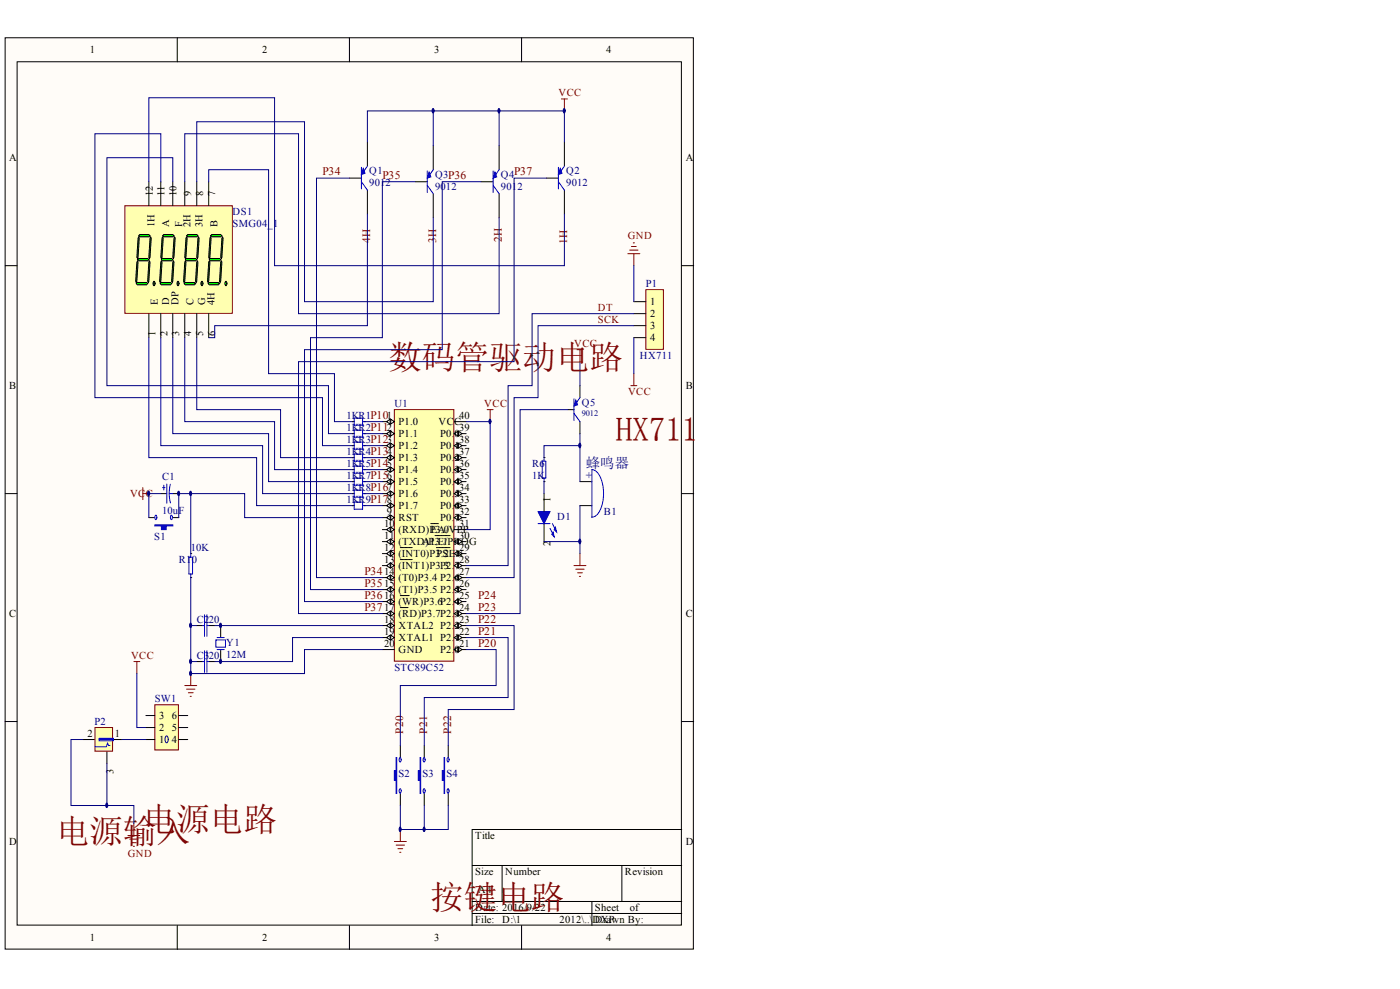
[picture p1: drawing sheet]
<svg xmlns="http://www.w3.org/2000/svg" width="288mm" height="203mm" viewBox="0 0 288 203" stroke-linecap="round" stroke-linejoin="round" font-family="sans-serif">
<g fill="#fffcf8" stroke="#000" stroke-width=".21">
<path d="M1.1 7.8h141.5v187.2h-141.5z"/>
<path d="M3.5 12.7h136.6v177.4h-136.6z"/>
</g>
<g fill="none" stroke="#000" stroke-width=".21">
<path d="M36.5 7.8v4.9M71.8 7.8v4.9M107.2 7.8v4.9M71.8 36.6h2.5M75.5 29.2v4.9M75.5 39.1v4.9M85.4 37.3h2.5M89.1 29.9v5M89.1 39.8v4.9M98.9 37.3h2.5M102.6 29.9v5M102.6 39.8v4.9"/>
<path d="M112.4 36.6h2.4M116 29.2v4.9M116 39.1v4.9M1.1 54.6h2.4M140.2 54.6h2.4M1.1 101.4h2.4M140.2 101.4h2.4M1.1 148.2h2.4M140.2 148.2h2.4M97.1 177.8h43.1M103.2 177.8v7.4M127.9 177.8v7.4"/>
<path d="M140.2 170.4h-43.1v19.7M36.5 190.1v5M71.8 190.1v5M97.1 185.2h43.1M97.1 187.7h43.1M107.2 190.1v5M121.7 185.2v4.9"/>
</g>
<path d="M74.3 34.4v4.4M74.3 37.3l1.2 1.8M75.5 34.1l-.8 1.3M87.9 35.1v4.5M87.9 38.1l1.2 1.7M89.1 34.9l-.9 1.2M101.4 35.1v4.5M101.4 38.1l1.2 1.7M102.6 34.9l-.8 1.2M114.8 34.4v4.4M114.8 37.3l1.2 1.8M116 34.1l-.8 1.3" fill="none" stroke="#00f" stroke-width=".21"/>
<g fill="#00f" stroke="#00f" stroke-width=".21">
<path d="M74.7 34.6l.4 1-.8 .3z"/>
<path d="M88.2 35.4l.4 1-.7 .2z"/>
<path d="M101.8 35.4l.3 1-.7 .2z"/>
<path d="M115.2 34.6l.4 1-.8 .3z"/>
</g>
<path d="M115.4 20.3h1.3M116 20.3v2.5" fill="none" stroke="#800000" stroke-width=".21"/>
<path d="M81.1 84.2h12.2v51.7h-12.2z" fill="#ffffb0" stroke="#800000" stroke-width=".21"/>
<path d="M78.6 86.6h2.5" fill="none" stroke="#000" stroke-width=".21"/>
<g fill="#fffcf8" stroke="#000" stroke-width=".21">
<path d="M80.3 86.1l.8 .5-.8 .5z"/>
<path d="M79.5 86.6l.7-.5v1z"/>
</g>
<path d="M78.6 89.1h2.5" fill="none" stroke="#000" stroke-width=".21"/>
<g fill="#fffcf8" stroke="#000" stroke-width=".21">
<path d="M80.3 88.6l.8 .5-.8 .5z"/>
<path d="M79.5 89.1l.7-.5v1z"/>
</g>
<path d="M78.6 91.6h2.5" fill="none" stroke="#000" stroke-width=".21"/>
<g fill="#fffcf8" stroke="#000" stroke-width=".21">
<path d="M80.3 91.1l.8 .5-.8 .5z"/>
<path d="M79.5 91.6l.7-.5v1z"/>
</g>
<path d="M78.6 94h2.5" fill="none" stroke="#000" stroke-width=".21"/>
<g fill="#fffcf8" stroke="#000" stroke-width=".21">
<path d="M80.3 93.5l.8 .5-.8 .5z"/>
<path d="M79.5 94l.7-.5v1z"/>
</g>
<path d="M78.6 96.5h2.5" fill="none" stroke="#000" stroke-width=".21"/>
<g fill="#fffcf8" stroke="#000" stroke-width=".21">
<path d="M80.3 96l.8 .5-.8 .5z"/>
<path d="M79.5 96.5l.7-.5v1z"/>
</g>
<path d="M78.6 99h2.5" fill="none" stroke="#000" stroke-width=".21"/>
<g fill="#fffcf8" stroke="#000" stroke-width=".21">
<path d="M80.3 98.5l.8 .5-.8 .4z"/>
<path d="M79.5 99l.7-.5v.9z"/>
</g>
<path d="M78.6 101.4h2.5" fill="none" stroke="#000" stroke-width=".21"/>
<g fill="#fffcf8" stroke="#000" stroke-width=".21">
<path d="M80.3 100.9l.8 .5-.8 .5z"/>
<path d="M79.5 101.4l.7-.5v1z"/>
</g>
<path d="M78.6 103.9h2.5" fill="none" stroke="#000" stroke-width=".21"/>
<g fill="#fffcf8" stroke="#000" stroke-width=".21">
<path d="M80.3 103.4l.8 .5-.8 .5z"/>
<path d="M79.5 103.9l.7-.5v1z"/>
</g>
<path d="M78.6 106.3h2.5" fill="none" stroke="#000" stroke-width=".21"/>
<g fill="#fffcf8" stroke="#000" stroke-width=".21">
<path d="M80.3 105.9l.8 .4-.8 .5z"/>
<path d="M79.5 106.3l.7-.4v.9z"/>
</g>
<path d="M78.6 108.8h2.5" fill="none" stroke="#000" stroke-width=".21"/>
<g fill="#fffcf8" stroke="#000" stroke-width=".21">
<path d="M80.3 108.3l.8 .5-.8 .5z"/>
<path d="M79.5 108.8l.7-.5v1z"/>
</g>
<path d="M78.6 111.3h2.5" fill="none" stroke="#000" stroke-width=".21"/>
<g fill="#fffcf8" stroke="#000" stroke-width=".21">
<path d="M80.3 110.8l.8 .5-.8 .5z"/>
<path d="M79.5 111.3l.7-.5v1z"/>
</g>
<path d="M78.6 113.7h2.5" fill="none" stroke="#000" stroke-width=".21"/>
<g fill="#fffcf8" stroke="#000" stroke-width=".21">
<path d="M80.3 113.2l.8 .5-.8 .5z"/>
<path d="M79.5 113.7l.7-.5v1z"/>
</g>
<path d="M78.6 116.2h2.5M82.3 112.5h2.5" fill="none" stroke="#000" stroke-width=".21"/>
<g fill="#fffcf8" stroke="#000" stroke-width=".21">
<path d="M80.3 115.7l.8 .5-.8 .5z"/>
<path d="M79.5 116.2l.7-.5v1z"/>
</g>
<path d="M78.6 118.7h2.5M82.3 115h2.5" fill="none" stroke="#000" stroke-width=".21"/>
<g fill="#fffcf8" stroke="#000" stroke-width=".21">
<path d="M80.3 118.2l.8 .5-.8 .5z"/>
<path d="M79.5 118.7l.7-.5v1z"/>
</g>
<path d="M78.6 121.1h2.5" fill="none" stroke="#000" stroke-width=".21"/>
<g fill="#fffcf8" stroke="#000" stroke-width=".21">
<path d="M80.3 120.6l.8 .5-.8 .5z"/>
<path d="M79.5 121.1l.7-.5v1z"/>
</g>
<path d="M78.6 123.6h2.5" fill="none" stroke="#000" stroke-width=".21"/>
<g fill="#fffcf8" stroke="#000" stroke-width=".21">
<path d="M80.3 123.1l.8 .5-.8 .5z"/>
<path d="M79.5 123.6l.7-.5v1z"/>
</g>
<path d="M78.6 126.1h2.5M82.3 122.4h1.8" fill="none" stroke="#000" stroke-width=".21"/>
<g fill="#fffcf8" stroke="#000" stroke-width=".21">
<path d="M80.3 125.6l.8 .5-.8 .5z"/>
<path d="M79.5 126.1l.7-.5v1z"/>
</g>
<path d="M78.6 128.5h2.5M82.3 124.8h1.6" fill="none" stroke="#000" stroke-width=".21"/>
<g fill="#fffcf8" stroke="#000" stroke-width=".21">
<path d="M80.3 128l.8 .5-.8 .5z"/>
<path d="M79.5 128.5l.7-.5v1z"/>
</g>
<path d="M78.6 131h2.5" fill="none" stroke="#000" stroke-width=".21"/>
<g fill="#fffcf8" stroke="#000" stroke-width=".21">
<path d="M80.3 130.5l.8 .5-.8 .5z"/>
<path d="M79.5 131l.7-.5v1z"/>
</g>
<path d="M78.6 133.5h2.5M93.4 133.5h2.5" fill="none" stroke="#000" stroke-width=".21"/>
<g fill="#fffcf8" stroke="#000" stroke-width=".21">
<path d="M93.4 133.5l.7-.5v1z"/>
<path d="M94.3 133l.7 .5-.7 .5z"/>
</g>
<path d="M93.4 131h2.5" fill="none" stroke="#000" stroke-width=".21"/>
<g fill="#fffcf8" stroke="#000" stroke-width=".21">
<path d="M93.4 131l.7-.5v1z"/>
<path d="M94.3 130.5l.7 .5-.7 .5z"/>
</g>
<path d="M93.4 128.5h2.5" fill="none" stroke="#000" stroke-width=".21"/>
<g fill="#fffcf8" stroke="#000" stroke-width=".21">
<path d="M93.4 128.5l.7-.5v1z"/>
<path d="M94.3 128l.7 .5-.7 .5z"/>
</g>
<path d="M93.4 126.1h2.5" fill="none" stroke="#000" stroke-width=".21"/>
<g fill="#fffcf8" stroke="#000" stroke-width=".21">
<path d="M93.4 126.1l.7-.5v1z"/>
<path d="M94.3 125.6l.7 .5-.7 .5z"/>
</g>
<path d="M93.4 123.6h2.5" fill="none" stroke="#000" stroke-width=".21"/>
<g fill="#fffcf8" stroke="#000" stroke-width=".21">
<path d="M93.4 123.6l.7-.5v1z"/>
<path d="M94.3 123.1l.7 .5-.7 .5z"/>
</g>
<path d="M93.4 121.1h2.5" fill="none" stroke="#000" stroke-width=".21"/>
<g fill="#fffcf8" stroke="#000" stroke-width=".21">
<path d="M93.4 121.1l.7-.5v1z"/>
<path d="M94.3 120.6l.7 .5-.7 .5z"/>
</g>
<path d="M93.4 118.7h2.5" fill="none" stroke="#000" stroke-width=".21"/>
<g fill="#fffcf8" stroke="#000" stroke-width=".21">
<path d="M93.4 118.7l.7-.5v1z"/>
<path d="M94.3 118.2l.7 .5-.7 .5z"/>
</g>
<path d="M93.4 116.2h2.5" fill="none" stroke="#000" stroke-width=".21"/>
<g fill="#fffcf8" stroke="#000" stroke-width=".21">
<path d="M93.4 116.2l.7-.5v1z"/>
<path d="M94.3 115.7l.7 .5-.7 .5z"/>
</g>
<path d="M93.4 113.7h2.5" fill="none" stroke="#000" stroke-width=".21"/>
<g fill="#fffcf8" stroke="#000" stroke-width=".21">
<path d="M93.4 113.7l.7-.5v1z"/>
<path d="M94.3 113.2l.7 .5-.7 .5z"/>
</g>
<path d="M89.7 112.5h2.8M93.4 111.3h2.5" fill="none" stroke="#000" stroke-width=".21"/>
<g fill="#fffcf8" stroke="#000" stroke-width=".21">
<path d="M93.4 111.3l.7-.5v1z"/>
<path d="M94.3 110.8l.7 .5-.7 .5z"/>
</g>
<path d="M88.6 107.6h1.5M89.4 110h3.1M93.4 108.8h2.5M93.4 106.3h2.5" fill="none" stroke="#000" stroke-width=".21"/>
<g fill="#fffcf8" stroke="#000" stroke-width=".21">
<path d="M93.4 106.3l.7-.4v.9z"/>
<path d="M94.3 105.9l.7 .4-.7 .5z"/>
</g>
<path d="M93.4 103.9h2.5" fill="none" stroke="#000" stroke-width=".21"/>
<g fill="#fffcf8" stroke="#000" stroke-width=".21">
<path d="M93.4 103.9l.7-.5v1z"/>
<path d="M94.3 103.4l.7 .5-.7 .5z"/>
</g>
<path d="M93.4 101.4h2.5" fill="none" stroke="#000" stroke-width=".21"/>
<g fill="#fffcf8" stroke="#000" stroke-width=".21">
<path d="M93.4 101.4l.7-.5v1z"/>
<path d="M94.3 100.9l.7 .5-.7 .5z"/>
</g>
<path d="M93.4 99h2.5" fill="none" stroke="#000" stroke-width=".21"/>
<g fill="#fffcf8" stroke="#000" stroke-width=".21">
<path d="M93.4 99l.7-.5v.9z"/>
<path d="M94.3 98.5l.7 .5-.7 .4z"/>
</g>
<path d="M93.4 96.5h2.5" fill="none" stroke="#000" stroke-width=".21"/>
<g fill="#fffcf8" stroke="#000" stroke-width=".21">
<path d="M93.4 96.5l.7-.5v1z"/>
<path d="M94.3 96l.7 .5-.7 .5z"/>
</g>
<path d="M93.4 94h2.5" fill="none" stroke="#000" stroke-width=".21"/>
<g fill="#fffcf8" stroke="#000" stroke-width=".21">
<path d="M93.4 94l.7-.5v1z"/>
<path d="M94.3 93.5l.7 .5-.7 .5z"/>
</g>
<path d="M93.4 91.6h2.5" fill="none" stroke="#000" stroke-width=".21"/>
<g fill="#fffcf8" stroke="#000" stroke-width=".21">
<path d="M93.4 91.6l.7-.5v1z"/>
<path d="M94.3 91.1l.7 .5-.7 .5z"/>
</g>
<path d="M93.4 89.1h2.5" fill="none" stroke="#000" stroke-width=".21"/>
<g fill="#fffcf8" stroke="#000" stroke-width=".21">
<path d="M93.4 89.1l.7-.5v1z"/>
<path d="M94.3 88.6l.7 .5-.7 .5z"/>
</g>
<g fill="none" stroke="#000" stroke-width=".21">
<path d="M119.3 79.2v2.5M93.4 86.6h2.5M116.8 84.2h1.2M119.3 99h2.4M119.3 86.6v2.5M30.6 106.3h1.2M33.1 101.4h1.2M35.5 101.4h1.3M35.5 106.3h1.3M39.2 118.7h.1M39.2 113.7h.1M119.3 103.9h2.4"/>
<path d="M40.5 128.5h1.2M40.5 135.9h1.2M42.9 128.5h1.2M42.9 135.9h1.2M45.4 128.5v2.5M45.4 133.5v2.4M82.3 153.2v2.4M87.2 153.2v2.4M92.2 153.2v2.4M82.3 163v2.5M87.2 163v2.5M92.2 163v2.5"/>
</g>
<g fill="none" stroke="#00f" stroke-width=".21">
<path d="M33.7 99.7v1M34.3 99.4v4M35 99.5l-.2 1.9M118 81.9v4.5M118 84.9l1.3 1.7M119.3 81.7l-.9 1.2M31.9 105.9a.4 .4 0 0 1 .4 .4 .4 .4 0 0 1-.4 .4l-.1-.4zM33.4 100.2h.5M34.8 101.4h.7M34.8 101.4l.2 1.9M35.1 105.9a.4 .4 0 0 1 .4 .4 .4 .4 0 0 1-.4 .4l-.1-.4zM38.9 114.5h.7v3.4h-.7z"/>
<path d="M39.2 113.7v.8M39.2 117.9v.8M121.7 106.3a3.3 3.3 0 0 0 2.2-3.1 7.4 7.4 0 0 0-1.3-6.3l-.9-.4v9.8M41.7 128.5h.4M41.7 135.9h.4M42.1 126.3v4.4M42.1 133.7v4.4M42.5 128.5h.4M42.5 126.3v4.4M42.5 133.7v4.4M42.5 135.9h.4M44.4 131.5h2v1.5h-2z"/>
<path d="M44.6 131h1.5M44.6 133.5h1.5M82.2 155.7a.4 .4 0 0 1 .3 .4 .4 .4 0 0 1-.3 .4l-.1-.4zM87.1 155.7a.4 .4 0 0 1 .3 .4 .4 .4 0 0 1-.3 .4l-.1-.4zM92 155.7a.4 .4 0 0 1 .3 .4 .4 .4 0 0 1-.3 .4l-.1-.4zM82.2 162.1a.4 .4 0 0 1 .3 .4 .4 .4 0 0 1-.3 .4l-.1-.4zM87.1 162.1a.4 .4 0 0 1 .3 .4 .4 .4 0 0 1-.3 .4l-.1-.4zM92 162.1a.4 .4 0 0 1 .3 .4 .4 .4 0 0 1-.3 .4l-.1-.4z"/>
</g>
<path d="M119.3 74.3v4.9M95.9 86.6h4.9v22.2h-4.9M119.3 89.1v9.9M33.1 101.4h-2.5v4.9M119.3 103.9v9.8M39.2 135.9h1.3" fill="none" stroke="#000080" stroke-width=".21"/>
<g fill="none" stroke="#800000" stroke-width=".21">
<path d="M118.6 71.8h1.3M119.3 71.8v2.5M100.2 84.2h1.2M100.8 84.2v2.4M29.4 100.2v2.5M29.4 101.4h1.2M118 116.2h2.5M118.4 116.9h1.7M118.8 117.7h.9M119.1 118.4h.3M119.3 113.7v2.5M39.2 138.4v2.5"/>
<path d="M38 140.9h2.5M38.4 141.6h1.7M38.7 142.3h1M39.1 143.1h.2M81.1 172.9h2.4M81.5 173.6h1.7M81.8 174.4h1M82.2 175.1h.2M82.3 170.4v2.5"/>
</g>
<g fill="#00f" stroke="#00f" stroke-width=".21">
<path d="M118.4 82.2l.4 1-.8 .2z"/>
<path d="M31.8 107.8h3.7v.3h-1.3v.7h-1v-.7h-1.4z" fill-rule="evenodd"/>
<path d="M91.3 155.6h.1v7.4h-.1v-2.7h-.4v-1.9h.4z" fill-rule="evenodd"/>
<path d="M86.4 155.6h.1v7.4h-.1v-2.7h-.4v-1.9h.4z" fill-rule="evenodd"/>
<path d="M81.5 155.6h.1v7.4h-.1v-2.7h-.4v-1.9h.4z" fill-rule="evenodd"/>
</g>
<path d="M25.7 42.3h22.1v22.1h-22.1z" fill="#ffffb0" stroke="#800000" stroke-width=".21"/>
<g fill="#0f0" stroke="#000" stroke-width=".21">
<path d="M31.6 57.9a.4 .4 0 0 1 .3 .3 .4 .4 0 0 1-.3 .4l-.1-.4z"/>
<path d="M36.5 57.9a.4 .4 0 0 1 .3 .3 .4 .4 0 0 1-.3 .4l-.1-.4z"/>
<path d="M41.4 57.9a.4 .4 0 0 1 .3 .3 .4 .4 0 0 1-.3 .4l-.1-.4z"/>
<path d="M46.3 57.9a.4 .4 0 0 1 .4 .3 .4 .4 0 0 1-.4 .4l-.1-.4z"/>
</g>
<g fill="#0f0" stroke="#000" stroke-width=".21">
<path d="M28.3 58h1.8l.3 .3-.3 .2h-1.8l-.3-.2z" fill-rule="evenodd"/>
<path d="M28.5 53.1h1.9l.2 .3-.2 .2h-1.9l-.2-.2z" fill-rule="evenodd"/>
<path d="M28.8 48.2h1.8l.2 .2-.2 .3h-1.8l-.3-.3z" fill-rule="evenodd"/>
<path d="M31 48.7l.1 .2-.4 4.2-.1-.2z" fill-rule="evenodd"/>
<path d="M28.5 48.7l.1 .2-.3 4.2-.2-.2z" fill-rule="evenodd"/>
<path d="M28.3 53.6l.1 .2-.4 4.2-.1-.2z" fill-rule="evenodd"/>
<path d="M30.7 53.6l.1 .2-.3 4.2-.1-.2z" fill-rule="evenodd"/>
<path d="M33.2 58h1.8l.3 .3-.3 .2h-1.8l-.3-.2z" fill-rule="evenodd"/>
<path d="M33.4 53.1h1.9l.2 .3-.2 .2h-1.9l-.2-.2z" fill-rule="evenodd"/>
<path d="M33.7 48.2h1.8l.3 .2-.3 .3h-1.8l-.3-.3z" fill-rule="evenodd"/>
<path d="M35.9 48.7l.1 .2-.3 4.2-.2-.2z" fill-rule="evenodd"/>
<path d="M33.4 48.7l.2 .2-.4 4.2-.1-.2z" fill-rule="evenodd"/>
<path d="M33.2 53.6l.1 .2-.4 4.2-.1-.2z" fill-rule="evenodd"/>
<path d="M35.7 53.6l.1 .2-.4 4.2-.1-.2z" fill-rule="evenodd"/>
<path d="M38.1 58h1.9l.2 .3-.2 .2h-1.9l-.2-.2z" fill-rule="evenodd"/>
<path d="M38.4 53.1h1.8l.3 .3-.3 .2h-1.8l-.3-.2z" fill-rule="evenodd"/>
<path d="M38.6 48.2h1.9l.2 .2-.2 .3h-1.9l-.2-.3z" fill-rule="evenodd"/>
<path d="M40.8 48.7l.1 .2-.3 4.2-.1-.2z" fill-rule="evenodd"/>
<path d="M38.4 48.7l.1 .2-.4 4.2-.1-.2z" fill-rule="evenodd"/>
<path d="M38.1 53.6l.1 .2-.3 4.2-.2-.2z" fill-rule="evenodd"/>
<path d="M40.6 53.6l.1 .2-.4 4.2-.1-.2z" fill-rule="evenodd"/>
<path d="M43 58h1.9l.2 .3-.2 .2h-1.9l-.2-.2z" fill-rule="evenodd"/>
<path d="M43.3 53.1h1.8l.3 .3-.3 .2h-1.8l-.3-.2z" fill-rule="evenodd"/>
<path d="M43.5 48.2h1.9l.2 .2-.2 .3h-1.9l-.2-.3z" fill-rule="evenodd"/>
<path d="M45.7 48.7l.2 .2-.4 4.2-.1-.2z" fill-rule="evenodd"/>
<path d="M43.3 48.7l.1 .2-.4 4.2-.1-.2z" fill-rule="evenodd"/>
<path d="M43 53.6l.2 .2-.4 4.2-.1-.2z" fill-rule="evenodd"/>
<path d="M45.5 53.6l.1 .2-.3 4.2-.2-.2z" fill-rule="evenodd"/>
</g>
<g fill="none" stroke="#000" stroke-width=".21">
<path d="M30.6 37.3v5M33.1 37.3v5M35.5 37.3v5M38 37.3v5M40.5 37.3v5M42.9 37.3v5M30.6 64.4v5M33.1 64.4v5M35.5 64.4v5M38 64.4v5M40.5 64.4v5M42.9 64.4v5"/>
<path d="M111.9 94h.1M111.9 99h.1M111.9 101.4v3.7M111.9 107.6v3.7"/>
</g>
<g fill="none" stroke="#000080" stroke-width=".21">
<path d="M30.6 37.3v-17.2h25.9v34.5h59.5v-10.6M33.1 37.3v-9.8h-13.6v54.2h46.8v9.9h6.2M35.5 37.3v-4.9h-13.5v46.8h45.5v9.9h5M38 37.3v-9.8h23.4v36.9h41.2v-19.7M40.5 37.3v-12.3h22.1v37h26.5v-17.3M42.9 37.3v-2.4h12.3v41.9h13.6v9.8h3.7M71.8 36.6h-6.7v82.1h13.5M75.5 29.2v-6.4h40.5v6.4M85.4 37.3h-6.8v32.1h-14.8v51.7h14.8M89.1 22.8v7.1M98.9 37.3h-8v34.5h-28.3v51.8h16M102.6 22.8v7.1"/>
<path d="M112.4 36.6h-6.7v37.7h-44.3v51.8h17.2M75.5 44v22.9h-31.4v2.5h-1.2M30.6 69.4v24.6h22.2v9.9h19.7M33.1 69.4v22.2h20.9v9.8h18.5M35.5 69.4v19.7h19.7v9.9h17.3M38 69.4v17.2h18.5v9.9h16M40.5 69.4v14.8h17.2v9.8h14.8M111.9 99v2.4M116.8 84.2h-9.9v41.9h-11M119.3 91.6h-7.4v2.4M36.8 106.3v-4.9h13.5v4.9h28.3M39.2 118.7v19.7h23.4v-4.9h16"/>
<path d="M39.2 101.4v12.3M111.9 111.3h7.4M39.2 128.5h1.3M44.1 128.5h34.5M78.6 131h-18.4v4.9h-16.1M95.9 128.5h9.8v17.3h-13.5v7.4M95.9 131h8.6v12.3h-17.3v9.9M95.9 133.5h6.1v7.4h-19.7v12.3"/>
</g>
<path d="M111.5 94.8h.7v3.4h-.7zM111.9 94v.8M111.9 98.2v.8M110.6 107.6h2.5M113.1 108.6l.9 1.7M113.6 107.6l.8 1.7" fill="none" stroke="#00f" stroke-width=".21"/>
<g fill="#00f" stroke="#00f" stroke-width=".21">
<path d="M110.6 105.1h2.5l-1.2 2.5z"/>
<path d="M113.7 109.3l.3 1-.5-.5z"/>
<path d="M114.2 108.3l.2 1-.4-.5z"/>
</g>
<path d="M132.8 59.5h3.6v12.3h-3.6z" fill="#ffffb0" stroke="#800000" stroke-width=".21"/>
<path d="M130.3 62h2.5M130.3 64.4h2.5M130.3 66.9h2.5M130.3 69.4h2.5" fill="none" stroke="#000" stroke-width=".21"/>
<g fill="none" stroke="#800000" stroke-width=".21">
<path d="M129.1 52.1h2.5M129.5 51.4h1.7M129.8 50.6h1M130.2 49.9h.3M130.3 52.1v2.5M129.7 79.2h1.2M130.3 76.8v2.4M27.5 135.9h1.3M28.1 135.9v2.5M26.3 171.7h2.5M26.7 172.4h1.7M27 173.1h1"/>
<path d="M27.4 173.9h.2M27.5 169.2v2.5"/>
</g>
<path d="M130.3 54.6v7.4M130.3 66.9h-19.7v14.8h-4.9v37h-9.8M130.3 64.4h-20.9v14.8h-4.9v37h-8.6M130.3 69.4v7.4" fill="none" stroke="#000080" stroke-width=".21"/>
<path d="M31.8 144.8h4.9v9.3h-4.9z" fill="#ffffb0" stroke="#800000" stroke-width=".21"/>
<path d="M17.1 151.9h2.4M22 154.4v2.5M22.6 151.9h2.5M30 147h1.8M30 149.5h1.8M30 151.9h1.8M36.8 147h1.8M36.8 149.5h1.8M36.8 151.9h1.8" fill="none" stroke="#000" stroke-width=".21"/>
<path d="M28.1 138.4v11.1h1.9M34.1 151.3l.2-.1a.91 .91 0 0 1 0 1.4 .91 .91 0 0 1-.2-1.3z" fill="none" stroke="#000080" stroke-width=".21"/>
<path d="M19.5 149.5h3.6v4.8h-3.6z" fill="#ffffb0" stroke="#800000" stroke-width=".21"/>
<g fill="none" stroke="#00f" stroke-width=".21">
<path d="M72.5 86.6h.3M72.5 89.1h.3M72.5 91.6h.3M72.5 96.5h.3M72.5 99h.3M72.5 94h.3M72.8 85.9h1.8v1.5h-1.8zM72.8 88.4h1.8v1.4h-1.8zM72.8 90.8h1.8v1.5h-1.8zM72.8 93.3h1.8v1.5h-1.8zM72.8 95.7h1.8v1.5h-1.8zM72.8 98.2h1.8v1.5h-1.8z"/>
<path d="M74.6 86.6h.3M74.6 89.1h.3M74.6 91.6h.3M74.6 96.5h.3M74.6 99h.3M74.6 94h.3M72.5 103.9h.3M72.5 101.4h.3M72.8 100.7h1.8v1.5h-1.8zM72.8 103.1h1.8v1.5h-1.8zM74.6 103.9h.3M74.6 101.4h.3"/>
<path d="M20.4 151.7h2.9v.5h-2.9zM20.4 151.9h2.9M22.6 153.2h-.2l-.3-.5-.2 .7h-2.4"/>
</g>
<g fill="none" stroke="#000080" stroke-width=".21">
<path d="M74.9 86.6h3.7M74.9 89.1h3.7M74.9 91.6h3.7M74.9 94h3.7M74.9 96.5h3.7M74.9 99h3.7M74.9 101.4h3.7M74.9 103.9h3.7M17.1 151.9h-2.5v13.6h12.9v3.7M22 156.9v8.6M25.1 151.9h4.9M82.3 165.5v4.9h4.9v-4.9"/>
<path d="M92.2 165.5v4.9h-5"/>
</g>
<g fill="none" stroke="#000" stroke-width=".21">
<path d="M72.5 86.6h.1M72.5 89.1h.1M72.5 91.6h.1M72.5 96.5h.1M72.5 99h.1M72.5 94h.1M74.9 86.6h.1M74.9 89.1h.1M74.9 91.6h.1M74.9 96.5h.1M74.9 99h.1M74.9 94h.1"/>
<path d="M72.5 103.9h.1M72.5 101.4h.1M74.9 103.9h.1M74.9 101.4h.1"/>
</g>
<g fill="#000080" stroke="#000080" stroke-width=".21">
<path d="M21.8 165.1a.4 .4 0 0 1 .4 .4 .4 .4 0 0 1-.4 .4l-.1-.4z"/>
<path d="M30.5 101a.4 .4 0 0 1 .3 .4 .4 .4 0 0 1-.3 .4l-.1-.4z"/>
<path d="M36.6 101a.4 .4 0 0 1 .3 .4 .4 .4 0 0 1-.3 .4l-.1-.4z"/>
<path d="M39.1 138a.4 .4 0 0 1 .3 .4 .4 .4 0 0 1-.3 .3l-.1-.3z"/>
<path d="M39.1 135.5a.4 .4 0 0 1 .3 .4 .4 .4 0 0 1-.3 .4l-.1-.4z"/>
<path d="M39.1 128.1a.4 .4 0 0 1 .3 .4 .4 .4 0 0 1-.3 .4l-.1-.4z"/>
<path d="M39.1 101a.4 .4 0 0 1 .3 .4 .4 .4 0 0 1-.3 .4l-.1-.4z"/>
<path d="M45.2 135.5a.4 .4 0 0 1 .4 .4 .4 .4 0 0 1-.4 .4l-.1-.4z"/>
<path d="M45.2 128.1a.4 .4 0 0 1 .4 .4 .4 .4 0 0 1-.4 .4l-.1-.4z"/>
<path d="M82.2 170a.4 .4 0 0 1 .3 .4 .4 .4 0 0 1-.3 .4l-.1-.4z"/>
<path d="M87.1 170a.4 .4 0 0 1 .3 .4 .4 .4 0 0 1-.3 .4l-.1-.4z"/>
<path d="M88.9 22.4a.4 .4 0 0 1 .4 .4 .4 .4 0 0 1-.4 .4l-.1-.4z"/>
<path d="M100.6 86.2a.4 .4 0 0 1 .4 .4 .4 .4 0 0 1-.4 .4l-.1-.4z"/>
<path d="M102.5 22.4a.4 .4 0 0 1 .3 .4 .4 .4 0 0 1-.3 .4l-.1-.4z"/>
<path d="M115.9 22.4a.4 .4 0 0 1 .3 .4 .4 .4 0 0 1-.3 .4l-.1-.4z"/>
<path d="M119.1 110.8a.4 .4 0 0 1 .3 .4 .4 .4 0 0 1-.3 .4l-.1-.4z"/>
<path d="M119.1 91.1a.4 .4 0 0 1 .3 .4 .4 .4 0 0 1-.3 .4l-.1-.4z"/>
</g>
<g font-size="6.9" fill="#800000">
<text x="79.9" y="75.8">数码管驱动电路</text>
<text x="126.6" y="90.6">HX71</text>
<text x="140.1" y="90.6">1</text>
<text x="11.5" y="173.2">电源输入</text>
<text x="29.4" y="170.7">电源电路</text>
<text x="88.5" y="186.7">按键电路</text>
</g>
<text font-size="3" fill="#000080" x="120.5" y="96.1">蜂鸣器</text>
<g font-size="2.4" fill="#800000">
<text x="66.3" y="36">P34</text>
<text x="78.6" y="36.7">P35</text>
<text x="74.9" y="118.1">P3414</text>
<text x="74.9" y="120.5">P3515</text>
<text x="74.9" y="123">P3616</text>
<text x="74.9" y="125.5">P3717</text>
<text x="98.3" y="125.5">P23</text>
<text x="98.3" y="123">P24</text>
<text x="98.3" y="130.4">P21</text>
<text x="98.3" y="127.9">P22</text>
<text x="98.3" y="132.9">P20</text>
</g>
<text font-size="2.4" fill="#000080" x="120.5" y="98.3">+</text>
<g font-size="2.3" fill="#800000">
<text x="76.1" y="49.9" transform="rotate(-90 76.1 49.9)">4H</text>
<text x="89.7" y="49.9" transform="rotate(-90 89.7 49.9)">3H</text>
<text x="103.2" y="49.7" transform="rotate(-90 103.2 49.7)">2H</text>
<text x="116.6" y="50.2" transform="rotate(-90 116.6 50.2)">1H</text>
<text x="82.9" y="150.7" transform="rotate(-90 82.9 150.7)">P20</text>
<text x="87.8" y="150.7" transform="rotate(-90 87.8 150.7)">P21</text>
<text x="92.8" y="150.7" transform="rotate(-90 92.8 150.7)">P22</text>
</g>
<g font-size="2.2">
<text x="18.5" y="10.9">1</text>
<text x="53.9" y="10.9">2</text>
<text x="89.3" y="10.9">3</text>
<text x="124.7" y="10.9">4</text>
<text x="1.9" y="33.1">A</text>
<text x="141" y="33.1">A</text>
<text x="133.7" y="62.7">1</text>
<text x="133.7" y="65.1">2</text>
<text x="133.7" y="67.6">3</text>
<text x="133.7" y="70.1">4</text>
<text x="1.9" y="79.9">B</text>
<text x="141" y="79.9">B</text>
<text x="81.9" y="87.3">P1.0</text>
<text x="81.9" y="89.8">P1.1</text>
<text x="90.1" y="87.3">VC</text>
<text x="90.5" y="89.8">P0.</text>
<text x="93.4" y="87.3">C</text>
<text x="93.4" y="89.8">0</text>
<text x="94.4" y="88.6">39</text>
<text x="94.4" y="86.1">40</text>
<text x="81.9" y="92.3">P1.2</text>
<text x="81.9" y="94.7">P1.3</text>
<text x="90.5" y="94.7">P0.</text>
<text x="90.5" y="92.3">P0.</text>
<text x="93.4" y="94.7">2</text>
<text x="93.4" y="92.3">1</text>
<text x="94.4" y="96">36</text>
<text x="94.4" y="93.5">37</text>
<text x="94.4" y="91">38</text>
<text x="81.9" y="97.2">P1.4</text>
<text x="81.9" y="99.7">P1.5</text>
<text x="90.5" y="99.7">P0.</text>
<text x="90.5" y="97.2">P0.</text>
<text x="93.4" y="99.7">4</text>
<text x="93.4" y="97.2">3</text>
<text x="94.4" y="100.9">34</text>
<text x="94.4" y="98.4">35</text>
<text x="79.5" y="105.8">9</text>
<text x="81.9" y="102.1">P1.6</text>
<text x="81.9" y="104.6">P1.7</text>
<text x="81.9" y="107">RST</text>
<text x="90.5" y="107">P0.</text>
<text x="90.5" y="104.6">P0.</text>
<text x="90.5" y="102.1">P0.</text>
<text x="93.4" y="107">7</text>
<text x="93.4" y="104.6">6</text>
<text x="93.4" y="102.1">5</text>
<text x="94.4" y="105.8">32</text>
<text x="94.4" y="103.4">33</text>
<text x="79" y="108.3">10</text>
<text x="79" y="110.7">11</text>
<text x="79" y="113.2">12</text>
<text x="81.9" y="109.5">(RXD)PE3A.0/V</text>
<text x="81.9" y="112">(TXDALE/PROG</text>
<text x="87.4" y="112">)P3.1</text>
<text x="93.9" y="109.5">PP</text>
<text x="94.4" y="113.2">29</text>
<text x="94.4" y="110.7">30</text>
<text x="94.4" y="108.3">31</text>
<text x="79" y="115.7">13</text>
<text x="81.9" y="114.4">(INT0)P3P.S2E</text>
<text x="81.9" y="116.9">(INT1)P3P2.</text>
<text x="81.9" y="119.4">(T0)P3.4 P2.</text>
<text x="90.7" y="116.9">.3</text>
<text x="93.4" y="119.4">6</text>
<text x="93.4" y="116.9">7</text>
<text x="93.7" y="114.4">N</text>
<text x="94.4" y="118.1">27</text>
<text x="94.4" y="115.7">28</text>
<text x="81.9" y="121.8">(T1)P3.5 P2.</text>
<text x="81.9" y="124.3">(WR)P3.6P2.</text>
<text x="93.4" y="124.3">4</text>
<text x="93.4" y="121.8">5</text>
<text x="94.4" y="125.5">24</text>
<text x="94.4" y="123.1">25</text>
<text x="94.4" y="120.6">26</text>
<text x="1.9" y="126.8">C</text>
<text x="79" y="128">18</text>
<text x="79" y="130.5">19</text>
<text x="81.9" y="126.8">(RD)P3.7P2.</text>
<text x="81.9" y="129.2">XTAL2 P2.</text>
<text x="81.9" y="131.7">XTAL1 P2.</text>
<text x="93.4" y="131.7">1</text>
<text x="93.4" y="129.2">2</text>
<text x="93.4" y="126.8">3</text>
<text x="94.4" y="130.5">22</text>
<text x="94.4" y="128">23</text>
<text x="141" y="126.8">C</text>
<text x="79" y="132.9">20</text>
<text x="81.9" y="134.2">GND</text>
<text x="90.5" y="134.2">P2.</text>
<text x="93.4" y="134.2">0</text>
<text x="94.4" y="132.9">21</text>
<text x="32.7" y="147.7">3</text>
<text x="35.3" y="147.7">6</text>
<text x="18" y="151.4">2</text>
<text x="23.6" y="151.4">1</text>
<text x="32.7" y="150.2">2</text>
<text x="32.7" y="152.6">1</text>
<text x="35.3" y="152.6">4</text>
<text x="35.3" y="150.2">5</text>
<text x="1.9" y="173.6">D</text>
<text x="97.7" y="172.4">Title</text>
<text x="141" y="173.6">D</text>
<text x="97.7" y="179.8">Size</text>
<text x="103.9" y="179.8">Number</text>
<text x="128.5" y="179.8">Revision</text>
<text x="98.3" y="183.5">A4</text>
<text x="97.7" y="187.2">Date: 2016/9/22</text>
<text x="97.7" y="189.6">File:</text>
<text x="103.2" y="189.6">D:\1</text>
<text x="115.1" y="189.6">2012\..\</text>
<text x="121.8" y="189.6">DXP</text>
<text x="122.3" y="187.2">Sheet</text>
<text x="122.3" y="189.6">Drawn By:</text>
<text x="129.5" y="187.2">of</text>
<text x="18.5" y="193.3">1</text>
<text x="53.9" y="193.3">2</text>
<text x="89.3" y="193.3">3</text>
<text x="124.7" y="193.3">4</text>
</g>
<g font-size="2.2" fill="#800000">
<text x="114.9" y="19.8">VCC</text>
<text x="129.1" y="49.1">GND</text>
<text x="122.9" y="63.9">DT</text>
<text x="118.1" y="71.3">VCC</text>
<text x="122.9" y="66.4">SCK</text>
<text x="99.6" y="83.6">VCC</text>
<text x="129.1" y="81.2">VCC</text>
<text x="26.7" y="102.1">VC</text>
<text x="30" y="102.1">C</text>
<text x="26.9" y="135.4">VCC</text>
<text x="26.3" y="176.1">GND</text>
</g>
<g font-size="2.2" fill="#000080">
<text x="75.9" y="35.8">Q1</text>
<text x="116.4" y="35.8">Q2</text>
<text x="75.9" y="38.3">901</text>
<text x="79.3" y="38.3">2</text>
<text x="89.5" y="36.6">Q3P36</text>
<text x="89.5" y="39">9012</text>
<text x="103" y="36.6">Q4P37</text>
<text x="103" y="39">901</text>
<text x="106.4" y="39">2</text>
<text x="116.4" y="38.3">9012</text>
<text x="47.8" y="44.2">DS1</text>
<text x="47.8" y="46.7">SMG04_1</text>
<text x="132.8" y="59">P1</text>
<text x="131.6" y="73.8">HX711</text>
<text x="81.1" y="83.6">U1</text>
<text x="119.6" y="83.4">Q5</text>
<text x="71.2" y="86.1">1KR1P101</text>
<text x="71.2" y="88.6">1KR2P112</text>
<text x="71.2" y="91">1KR3P123</text>
<text x="71.2" y="96">1KR5P145</text>
<text x="71.2" y="93.5">1KR4P134</text>
<text x="109.4" y="96">R6</text>
<text x="33.3" y="98.7">C1</text>
<text x="71.2" y="100.9">1KR8P167</text>
<text x="71.2" y="98.4">1KR7P156</text>
<text x="109.4" y="98.4">1K</text>
<text x="33.3" y="105.6">10uF</text>
<text x="71.2" y="103.4">1KR9P178</text>
<text x="114.6" y="106.8">D1</text>
<text x="124.2" y="105.8">B1</text>
<text x="31.7" y="111">S1</text>
<text x="39.2" y="113.2">10K</text>
<text x="36.8" y="115.7">R1</text>
<text x="39.4" y="115.7">0</text>
<text x="40.5" y="128">C2</text>
<text x="42.9" y="128">20</text>
<text x="40.5" y="135.4">C3</text>
<text x="42.9" y="135.4">20</text>
<text x="46.5" y="132.7">Y1</text>
<text x="46.5" y="135.1">12M</text>
<text x="81.1" y="137.9">STC89C52</text>
<text x="19.4" y="148.9">P2</text>
<text x="31.8" y="144.3">SW1</text>
<text x="81.9" y="159.5">S2</text>
<text x="86.9" y="159.5">S3</text>
<text x="91.8" y="159.5">S4</text>
</g>
<g font-size="2.1">
<text x="31.4" y="40.3" transform="rotate(-90 31.4 40.3)">12</text>
<text x="33.9" y="40.3" transform="rotate(-90 33.9 40.3)">11</text>
<text x="36.3" y="40.3" transform="rotate(-90 36.3 40.3)">10</text>
<text x="39.3" y="40.3" transform="rotate(-90 39.3 40.3)">9</text>
<text x="41.8" y="40.3" transform="rotate(-90 41.8 40.3)">8</text>
<text x="44.3" y="40.3" transform="rotate(-90 44.3 40.3)">7</text>
<text x="31.8" y="46.7" transform="rotate(-90 31.8 46.7)">1H</text>
<text x="34.8" y="46.7" transform="rotate(-90 34.8 46.7)">A</text>
<text x="37.4" y="46.7" transform="rotate(-90 37.4 46.7)">F</text>
<text x="39.2" y="46.7" transform="rotate(-90 39.2 46.7)">2H</text>
<text x="41.6" y="46.7" transform="rotate(-90 41.6 46.7)">3H</text>
<text x="44.7" y="46.7" transform="rotate(-90 44.7 46.7)">B</text>
<text x="32.5" y="62.7" transform="rotate(-90 32.5 62.7)">E</text>
<text x="34.8" y="62.7" transform="rotate(-90 34.8 62.7)">D</text>
<text x="36.7" y="62.7" transform="rotate(-90 36.7 62.7)">DP</text>
<text x="39.8" y="62.7" transform="rotate(-90 39.8 62.7)">C</text>
<text x="42.2" y="62.7" transform="rotate(-90 42.2 62.7)">G</text>
<text x="44.1" y="62.7" transform="rotate(-90 44.1 62.7)">4H</text>
<text x="31.9" y="69.1" transform="rotate(-90 31.9 69.1)">1</text>
<text x="34.4" y="69.1" transform="rotate(-90 34.4 69.1)">2</text>
<text x="36.9" y="69.1" transform="rotate(-90 36.9 69.1)">3</text>
<text x="39.3" y="69.1" transform="rotate(-90 39.3 69.1)">4</text>
<text x="41.8" y="69.1" transform="rotate(-90 41.8 69.1)">5</text>
<text x="44.3" y="69.1" transform="rotate(-90 44.3 69.1)">6</text>
<text x="113.2" y="103.1" transform="rotate(-90 113.2 103.1)">1</text>
<text x="113.2" y="112.2" transform="rotate(-90 113.2 112.2)">2</text>
<text x="23.3" y="159.1" transform="rotate(-90 23.3 159.1)">3</text>
</g>
<text font-size="1.7" fill="#000080" x="119.6" y="85.5">9012</text>
</svg>
